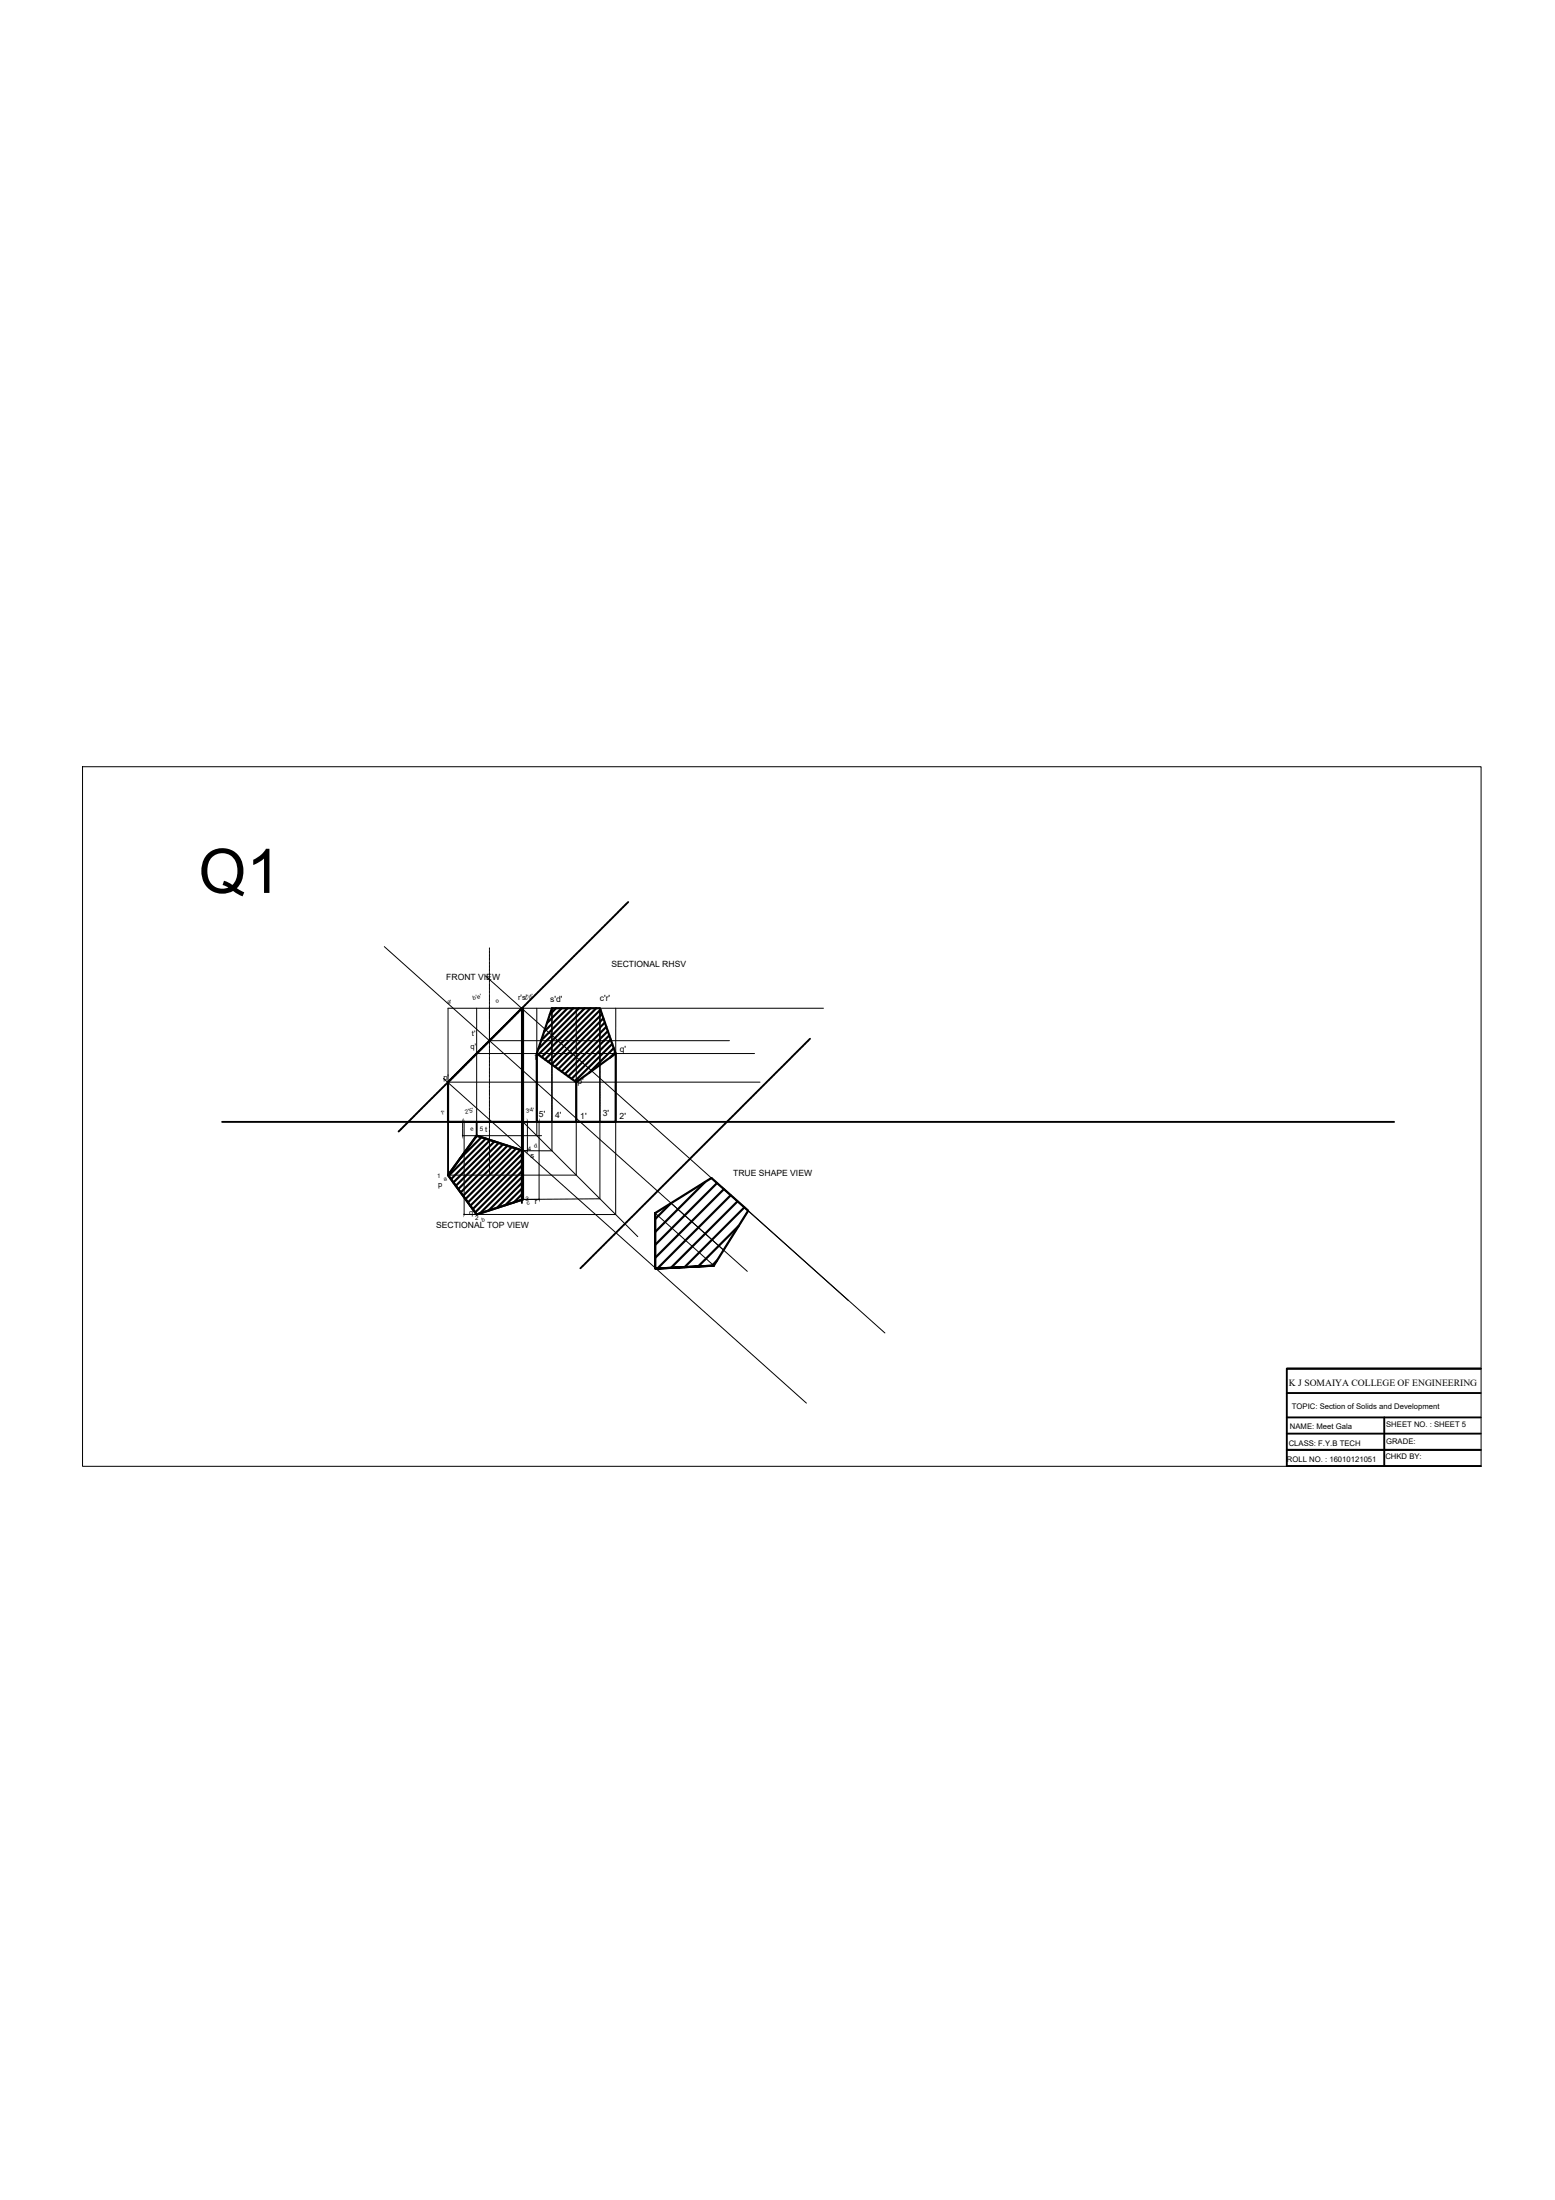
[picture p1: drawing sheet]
<svg xmlns="http://www.w3.org/2000/svg" width="210mm" height="297mm" viewBox="0 0 210 297" stroke-linecap="round" stroke-linejoin="round" font-family="sans-serif">
<!-- layer: 0 -->
<g fill="none" stroke="#000" stroke-width=".3">
<path d="M66.6 140l-.2 .2M66.7 139.9h.1M67 139.6l-.3 .2M67.1 139.5l-.1 .1M67.3 139.3l-.2 .2M67.4 139.2h.1M67.7 138.9l-.3 .2M67.8 138.8l-.1 .1M68 138.6l-.2 .2M68.1 138.5h.1M68.4 138.2l-.3 .2M68.4 138.1v.1"/>
<path d="M68.7 137.9l-.2 .2M68.8 137.8h.1M69.1 137.5l-.3 .2M69.1 137.4v.1M69.4 137.2l-.2 .2M69.5 137.1h.1M69.8 136.8l-.3 .3M69.8 136.7v.1M70.1 136.5l-.2 .2M70.2 136.4h.1M70.2 136.4l.2-.3h.2v15.4h-10.1v-5.4l.2-.2M75.1 136.1l-.9 .9"/>
<path d="M75.8 136.1l-2 2M76.6 136.1l-3.2 3.2M77.4 136.1l-4.3 4.4M78.2 136.1l-5.5 5.5M78.9 136.1l-6.2 6.3M79.7 136.1l-6.6 6.6M80.5 136.1l-6.9 7M81.1 136.3l-7.1 7.1M81.3 136.9l-6.8 6.8M81.4 137.5l-6.5 6.5M81.6 138.1l-6.2 6.3M81.8 138.6l-6 6.1"/>
<path d="M82 139.2l-5.7 5.8M82.3 139.8l-5.6 5.5M60.8 145.8h-.1M61.1 145.5l-.3 .3M61.1 145.5h.1M61.4 145.2l-.2 .2M61.5 145.1h-.1M61.8 144.8l-.3 .3M61.8 144.8h.1M62.1 144.5l-.2 .2M62.2 144.4l-.1 .1M62.4 144.1l-.2 .3"/>
<path d="M62.5 144.1h.1M62.8 143.8l-.2 .2M62.9 143.7l-.1 .1M63.1 143.4l-.2 .3M63.2 143.4h.1M63.5 143.1l-.2 .2M63.6 143l-.1 .1M63.8 142.7l-.2 .3M63.9 142.7h.1M64.2 142.4l-.2 .2M64.3 142.3l-.1 .1M64.3 153.3l6.3 2.1v6.5l-6.3 2.1-3.8-5.3z"/>
<path d="M64.3 153.3l6.1 2v6.7l-6.1 2-3.8-5.3zM64.4 153.4l-.3 .2M64.5 142.1l-.2 .2M64.6 142h.1M64.9 141.7l-.2 .2M65 141.6l-.1 .1M65 153.6l-2.9 2.9M65.2 141.4l-.2 .2M65.3 141.3h.1M65.6 153.7l-5 5.1M65.6 141l-.3 .2M65.7 140.9l-.1 .1"/>
<path d="M65.9 140.7l-.2 .2M66 140.6h.1M66.2 153.9l-5.3 5.3M66.3 140.3l-.3 .2M66.4 140.2l-.1 .1M66.7 154.1l-5.5 5.6M67.3 154.3l-5.8 5.8M67.9 154.5l-6 6.1M68.5 154.7l-6.3 6.3M69.1 154.9l-6.6 6.6M69.7 155.1l-6.9 6.8M70.2 155.3l-7 7.1"/>
<path d="M70.4 155.8l-6.9 7M70.4 156.6l-6.6 6.7M70.4 157.4l-6.3 6.3M70.4 158.2l-5.6 5.6M70.4 158.9l-4.5 4.6M70.4 159.7l-3.3 3.4M72.5 142.2l5.3 3.9 5.3-3.9-2.1-6.1h-6.5l-2 6.1v9.3h10.6v-9.3M77.8 146.1v5.4M82.5 140.4l-5.3 5.3M82.6 140.9l-5 5.1M82.8 141.5l-3.3 3.4M83 142.1l-.6 .7"/>
<path d="M95.2 159.6l-6.8 6.7M96.8 159.7l-8.4 8.4M70.4 160.5l-2.2 2.2M70.4 161.3l-1 1M88.4 163.8v7.5l8-.4-7.8 .4-.2-.1zM90.6 162.5l-2.2 2.1M96.8 170.2l-.7 .7M97.7 160.6l-9.3 9.2M98.6 161.4l-9.9 9.9M99.6 162.2l-9 9M99.7 165.5l-5.5 5.5M100.5 163l-8.1 8.1"/>
<path d="M101 163.4l-5-4.3-7.6 4.7M101 163.5l-4.6 7.4"/>
</g>
<g fill="none" stroke="#000" stroke-width=".25">
<path d="M66.6 140l-.2 .2M66.7 139.9h.1M67 139.6l-.3 .2M67.1 139.5l-.1 .1M67.3 139.3l-.2 .2M67.4 139.2h.1M67.7 138.9l-.3 .2M67.8 138.8l-.1 .1M68 138.6l-.2 .2M68.1 138.5h.1M68.4 138.2l-.3 .2M68.4 138.1v.1"/>
<path d="M68.7 137.9l-.2 .2M68.8 137.8h.1M69.1 137.5l-.3 .2M69.1 137.4v.1M69.4 137.2l-.2 .2M69.5 137.1h.1M69.8 136.8l-.3 .3M69.8 136.7v.1M70.1 136.5l-.2 .2M70.2 136.4h.1M70.2 136.4l.3-.3-.1 26.3M70.5 136v.1"/>
<path d="M70.6 136.1v19.3M70.8 135.8l-.2 .2M70.9 135.7h.1M71.2 135.4l-.3 .3M71.2 135.3v.1M71.5 135.1l-.2 .2M71.6 135h.1M71.9 134.7l-.3 .3M71.9 134.6v.1M72.2 134.4l-.2 .2M72.3 134.3h-.1M72.6 134l-.3 .3"/>
<path d="M72.6 133.9v.1M72.9 133.7l-.2 .2M73 133.6h-.1M73.3 133.3l-.3 .3M73.3 133.3h.1M73.6 133l-.2 .2M73.7 132.9h-.1M74 132.6l-.3 .3M74 132.6h.1M74.3 132.3l-.2 .2M74.4 132.2h-.1M74.7 131.9l-.3 .3"/>
<path d="M74.7 131.9h.1M75 131.6l-.2 .2M75.1 131.5h-.1M75.3 131.2l-.2 .3M75.4 131.2h.1M75.7 130.9l-.2 .2M75.8 130.8h-.1M76 130.5l-.2 .3M76.1 130.5h.1M76.4 130.2l-.2 .2M76.5 130.1l-.1 .1M76.7 129.8l-.2 .3"/>
<path d="M76.8 129.8h.1M77.1 129.5l-.2 .2M77.2 129.4l-.1 .1M77.4 129.1l-.2 .3M77.5 129.1h.1M77.8 128.8l-.2 .2M77.9 128.7l-.1 .1M78.1 128.4l-.2 .3M78.2 128.4h.1M78.5 128.1l-.3 .2M78.6 128l-.1 .1M78.8 127.8l-.2 .2"/>
<path d="M78.9 127.7h.1M79.2 127.4l-.3 .2M79.3 127.3l-.1 .1M79.5 127.1l-.2 .2M79.6 127h.1M79.9 126.7l-.3 .2M80 126.6l-.1 .1M80.2 126.4l-.2 .2M80.3 126.3h.1M80.6 126l-.3 .2M80.7 125.9l-.1 .1M80.9 125.7l-.2 .2"/>
<path d="M81 125.6h.1M81.3 125.3l-.3 .2M81.4 125.2l-.1 .1M81.6 125l-.2 .2M81.7 124.9h.1M82 124.6l-.3 .2M82 124.5v.1M82.3 124.3l-.2 .2M82.4 124.2h.1M82.7 123.9l-.3 .2M82.7 123.8v.1M83 123.6l-.2 .2"/>
<path d="M83.1 123.5h.1M83.4 123.2l-.3 .3M83.4 123.1v.1M83.7 122.9l-.2 .2M83.8 122.8h.1M84.1 122.5l-.3 .3M84.1 122.4v.1M84.4 122.2l-.2 .2M84.5 122.1h.1M84.8 121.8l-.3 .3M30 151.5h158.2M54.1 152.5l-.3 .3"/>
<path d="M54.2 152.4l-.1 .1M54.4 152.2l-.2 .2M54.5 152.1h.1M54.8 151.8l-.3 .2M54.8 151.7v.1M55.1 151.5l-.2 .2M55.2 151.4h.1M55.5 151.1l-.3 .2M55.5 151v.1M55.8 150.8l-.2 .2M55.9 150.7h.1M56.2 150.4l-.3 .3"/>
<path d="M56.2 150.3v.1M56.5 150.1l-.2 .2M56.6 150h.1M56.9 149.7l-.3 .3M56.9 149.6v.1M57.2 149.4l-.2 .2M57.3 149.3h.1M57.6 149l-.3 .3M57.6 148.9v.1M57.9 148.7l-.2 .2M58 148.6h.1M58.3 148.3l-.3 .3"/>
<path d="M58.3 148.2v.1M58.6 148l-.2 .2M58.7 147.9h-.1M59 147.6l-.3 .3M59 147.5v.1M59.3 147.3l-.2 .2M59.4 147.2h-.1M59.7 146.9l-.3 .3M59.7 146.9h.1M60 146.6l-.2 .2M60.1 146.5h-.1M60.4 146.2l-.3 .3"/>
<path d="M60.4 146.2h.1M60.5 151.5v7.2M60.7 145.9l-.2 .2M60.8 145.8h-.1M61.1 145.5l-.3 .3M61.1 145.5h.1M61.4 145.2l-.2 .2M61.5 145.1h-.1M61.8 144.8l-.3 .3M61.8 144.8h.1M62.1 144.5l-.2 .2M62.2 144.4h-.1"/>
<path d="M62.4 144.1l-.2 .3M62.5 144.1h.1M62.8 143.8l-.2 .2M62.9 143.7l-.1 .1M63.1 143.4l-.2 .3M63.2 143.4h.1M63.5 143.1l-.2 .2M63.6 143l-.1 .1M63.8 142.7l-.2 .3M63.9 142.7h.1M64.2 142.4l-.2 .2M64.3 142.3l-.1 .1"/>
<path d="M64.3 151.5v1.8M64.5 142l-.2 .3M64.6 142h.1M64.9 141.7l-.2 .2M65 141.6l-.1 .1M65.2 141.4l-.2 .2M65.3 141.3h.1M65.6 141l-.3 .2M65.7 140.9l-.1 .1M65.9 140.7l-.2 .2M66 140.6h.1M66.3 140.3l-.3 .2"/>
<path d="M66.4 140.2l-.1 .1M89.8 159.8l-.3 .2M89.8 159.7v.1M90.1 159.5l-.2 .2M90.2 159.4h.1M90.5 159.1l-.3 .2M90.5 159v.1M90.8 158.8l-.2 .2M90.9 158.7h.1M91.2 158.4l-.3 .3M91.2 158.3v.1M91.5 158.1l-.2 .2"/>
<path d="M91.6 158h.1M91.9 157.7l-.3 .3M91.9 157.6v.1M92.2 157.4l-.2 .2M92.3 157.3h.1M92.6 157l-.3 .3M92.6 156.9v.1M92.9 156.7l-.2 .2M93 156.6h-.1M93.3 156.3l-.3 .3M93.3 156.2v.1M93.6 156l-.2 .2"/>
<path d="M93.7 155.9h-.1M94 155.6l-.3 .3M94 155.6h.1M94.3 155.3l-.2 .2M94.4 155.2h-.1M94.7 154.9l-.3 .3M94.7 154.9h.1M95 154.6l-.2 .2M95.1 154.5h-.1M95.4 154.2l-.3 .3M95.4 154.2h.1M95.7 153.9l-.2 .2"/>
<path d="M95.8 153.8h-.1M96.1 153.5l-.3 .3M96.1 153.5h.1M96.4 153.2l-.2 .2M96.5 153.1l-.1 .1M96.7 152.8l-.2 .3M96.8 152.8h.1M97.1 152.5l-.2 .2M97.2 152.4l-.1 .1M97.4 152.1l-.2 .3M97.5 152.1h.1M97.8 151.8l-.2 .2"/>
<path d="M97.9 151.7l-.1 .1M98.1 151.4l-.2 .3M98.2 151.4h.1M98.5 151.1l-.2 .2M98.6 151l-.1 .1M98.8 150.8l-.2 .2M98.9 150.7h.1M99.2 150.4l-.2 .2M99.3 150.3l-.1 .1M99.5 150.1l-.2 .2M99.6 150h.1M99.9 149.7l-.2 .2"/>
<path d="M100 149.6l-.1 .1M100.2 149.4l-.2 .2M100.3 149.3h.1M100.6 149l-.3 .2M100.7 148.9l-.1 .1M100.9 148.7l-.2 .2M101 148.6h.1M101.3 148.3l-.3 .2M101.4 148.2l-.1 .1M101.6 148l-.2 .2M101.7 147.9h.1M102 147.6l-.3 .2"/>
<path d="M102.1 147.5l-.1 .1M102.3 147.3l-.2 .2M102.4 147.2h.1M102.7 146.9l-.3 .2M102.8 146.8l-.1 .1M103 146.6l-.2 .2M103.1 146.5h.1M103.4 146.2l-.3 .2M103.4 146.1v.1M103.7 145.9l-.2 .2M103.8 145.8h.1M104.1 145.5l-.3 .3"/>
<path d="M104.1 145.4v.1M104.4 145.2l-.2 .2M104.5 145.1h.1M104.8 144.8l-.3 .3M104.8 144.7v.1M105.1 144.5l-.2 .2M105.2 144.4h.1M105.5 144.1l-.3 .3M105.5 144v.1M105.8 143.8l-.2 .2M105.9 143.7h.1M106.2 143.4l-.3 .3"/>
<path d="M106.2 143.3v.1M106.5 143.1l-.2 .2M106.6 143h-.1M106.9 142.7l-.3 .3M106.9 142.6v.1M107.2 142.4l-.2 .2M107.3 142.3h-.1M107.6 142l-.3 .3M107.6 142h.1M107.9 141.7l-.2 .2M108 141.6h-.1M108.3 141.3l-.3 .3"/>
<path d="M108.3 141.3h.1M108.6 141l-.2 .2M108.7 140.9h-.1M109 140.6l-.3 .3M109 140.6h.1M109.3 140.2l-.2 .3M78.6 171l-.3 .2M78.7 170.9h.1M79 170.6l-.3 .3M79 170.5v.1M79.3 170.3l-.2 .2M79.4 170.2h.1"/>
<path d="M79.7 169.9l-.3 .3M79.7 169.8v.1M80 169.6l-.2 .2M80.1 169.5h-.1M80.4 169.2l-.3 .3M80.4 169.1v.1M80.7 168.9l-.2 .2M80.8 168.8h-.1M81.1 168.5l-.3 .3M81.1 168.5h.1M81.4 168.2l-.2 .2M81.5 168.1h-.1"/>
<path d="M81.8 167.8l-.3 .3M81.8 167.8h.1M82.1 167.5l-.2 .2M82.2 167.4h-.1M82.5 167.1l-.3 .3M82.5 167.1h.1M82.8 166.8l-.2 .2M82.9 166.7h-.1M83.1 166.4l-.2 .3M83.2 166.4h.1M83.5 166.1l-.2 .2M83.6 166l-.1 .1"/>
<path d="M83.8 165.7l-.2 .3M83.9 165.7h.1M84.2 165.4l-.2 .2M84.3 165.3l-.1 .1M84.5 165l-.2 .3M84.6 165h.1M84.9 164.7l-.2 .2M85 164.6l-.1 .1M85.2 164.3l-.2 .3M85.3 164.3h.1M85.6 164l-.2 .2M85.7 163.9l-.1 .1"/>
<path d="M85.9 163.7l-.2 .2M86 163.6h.1M86.3 163.3l-.2 .2M86.4 163.2l-.1 .1M86.6 163l-.2 .2M86.7 162.9h.1M87 162.6l-.3 .2M87.1 162.5l-.1 .1M87.3 162.3l-.2 .2M87.4 162.2h.1M87.7 161.9l-.3 .2M87.8 161.8l-.1 .1"/>
<path d="M88 161.6l-.2 .2M88.1 161.5h.1M88.4 161.2l-.3 .2M88.5 161.1l-.1 .1M88.7 160.9l-.2 .2M88.8 160.8h.1M89.1 160.5l-.3 .2M89.2 160.4l-.1 .1M89.4 160.2l-.2 .2M89.5 160.1h.1M173.7 184.8h26.2h-26.2v13.1h26.2M173.7 195.8h26.2"/>
<path d="M173.7 193.6h26.2M173.7 191.4h26.2M173.7 188.1h26.2M173.7 198h26.2M179.6 197.9v.1M186.9 191.4v6.5"/>
</g>
<g fill="none" stroke="#000" stroke-width=".13">
<path d="M11.1 103.5h188.8v94.5h-188.8zM51.9 127.8l49 43.9M64.3 136.1v15.4M65.5 131.8l54 48.2M66.1 128v.2M66.1 128.2v.1M66.1 128.4v.3M66.1 128.7v.1M66.1 128.8v.4M66.1 129.2v.1M66.1 129.3v.4M66.1 129.7v.1"/>
<path d="M66.1 129.8v.4M66.1 130.2v.1M66.1 130.3v.4M66.1 130.7v.1M66.1 130.8v.4M66.1 131.2v.1M66.1 131.3v.3M66.1 131.7v.1M66.1 131.8v.3M66.1 132.2h.1M66.1 132.3v.3M66.1 132.7h.1"/>
<path d="M66.1 132.8v.3M66.1 133.2h.1M66.1 133.3v.3M66.1 133.7h.1M66.1 133.8v.3M66.1 134.2h.1M66.1 134.3v.3M66.1 134.7h.1M66.1 134.8v.3M66.1 135.2h.1M66.1 135.3v.3M66.1 135.6v.1"/>
<path d="M66.1 135.8v.3M66.1 136.1v4.4h32.4M72.5 136.1v17.2M74.5 136.1v19.3h-3.9h.6M77.8 136.1v22.6h-17.3M83.1 136.1v27.9h-20.5M111.2 136.1h-50.7v15.4M59.9 145.6l49 43.8M60.5 146.1h42.1M62.4 153.3h10.7M62.4 151.5h1.9M62.4 151.5v.9"/>
<path d="M62.4 152.4v.9M62.6 151.5v6.2M62.6 157.8v6.1M64.3 142.2h37.6M66.1 140.6h.1M66.1 140.7v.3M66.1 141.1h.1M66.1 141.2v.3M66.1 141.6h.1M66.1 141.7v.3M66.1 142.1h.1M66.1 142.2v.3"/>
<path d="M66.1 142.6h.1M66.1 142.7v.3M66.1 143v.1M66.1 143.2v.3M66.1 143.5v.1M66.1 143.6v.4M66.1 144v.1M66.1 144.1v.4M66.1 144.5v.1M66.1 144.6v.4M66.1 145v.1M66.1 145.1v.4"/>
<path d="M66.1 145.5v.1M66.1 145.6v.4M66.1 146v.1M66.1 146.1v.3M66.1 146.5v.1M66.1 146.6v.3M66.1 147h.1M66.1 147.1v.3M66.1 147.5h.1M66.1 147.6v.3M66.1 148h.1M66.1 148.1v.3"/>
<path d="M66.1 148.5h.1M66.1 148.6v.3M66.1 149h.1M66.1 149.1v.3M66.1 149.5h.1M66.1 149.6v.3M66.1 150h.1M66.1 150.1v.3M66.1 150.4v.1M66.1 150.6v.3M66.1 150.9v.1M66.1 151v.4"/>
<path d="M66.1 151.4v.1M66.1 151.5v.4M66.1 151.9v.1M66.1 152v.4M66.1 152.4v.1M66.1 152.5v.4M66.1 152.9v.1M66.1 153v.3M66.1 153.4v.1M66.1 153.5v.3M66.1 153.9v.1M66.1 154v.3"/>
<path d="M66.1 154.4h.1M66.1 154.5v.3M66.1 154.9h.1M66.1 155v.3M66.1 155.4h.1M66.1 155.5v.3M66.1 155.9h.1M66.1 156v.3M66.1 156.4h.1M66.1 156.5v.3M66.1 156.9h.1M66.1 157v.3"/>
<path d="M66.1 157.3v.1M66.1 157.5v.3M66.1 157.8v.1M66.1 158v.3M66.1 158.3v.1M66.1 158.4v.3M71.2 151.5v1.9M71.2 153.5v1.8M72.8 151.5v5.2M72.8 156.8v5.1M72.8 151.5h-2.2l15.5 15.5M81 151.5v-15.4v25.8h-10.4h2.2"/>
<path d="M88.4 163.8l8 7.1M90.6 162.5l5.4-3.4 5 4.4-3.3 5.3z"/>
</g>
<text font-size="8.3" x="26.8" y="120.6">Q1</text>
<text font-size="1.3" x="174" y="187.1">K J SOMAIYA COLLEGE OF ENGINEERING</text>
<g font-size="1.2">
<text x="82.5" y="130.6">SECTIONAL RHSV</text>
<text x="60.2" y="132.3">FRONT VIEW</text>
<text x="74.3" y="135.3">s'd'</text>
<text x="81" y="135.1">c'r'</text>
<text x="72.2" y="143.1">t'</text>
<text x="83.7" y="142">q'</text>
<text x="78" y="146.4">p'</text>
<text x="72.7" y="150.8">5'</text>
<text x="74.9" y="151">4'</text>
<text x="78.3" y="151">1'</text>
<text x="81.4" y="150.7">3'</text>
<text x="83.6" y="151">2'</text>
<text x="99" y="158.8">TRUE SHAPE VIEW</text>
<text x="58.9" y="165.9">SECTIONAL TOP VIEW</text>
</g>
<g font-size="1">
<text x="69.9" y="135.1">r's'</text>
<text x="63.5" y="141.6">q'</text>
<text x="63.7" y="139.9">t'</text>
<text x="59.8" y="145.9">p'</text>
<text x="65.5" y="152.8">t</text>
<text x="59.2" y="160.2">p</text>
<text x="71.6" y="156.3">s</text>
<text x="63.3" y="164.1">q</text>
<text x="72.2" y="162.5">r</text>
<text x="174.4" y="190.2">TOPIC: Section of Solids and Development</text>
<text x="173.7" y="197.4">ROLL NO. : 16010121051</text>
<text x="174" y="195.2">CLASS: F.Y.B TECH</text>
<text x="174.1" y="192.9">NAME: Meet Gala</text>
<text x="187" y="197">CHKD BY:</text>
<text x="187.1" y="195">GRADE:</text>
<text x="187.1" y="192.7">SHEET NO. : SHEET 5</text>
</g>
<g font-size=".8">
<text x="60.4" y="135.6" transform="rotate(-13 60.4 135.6)">a'</text>
<text x="63.9" y="135" transform="rotate(-13 63.9 135)">b'e'</text>
<text x="67" y="135.5" transform="rotate(-14 67 135.5)">o</text>
<text x="70.9" y="135" transform="rotate(-13 70.9 135)">c'd'</text>
<text x="59.5" y="150.6" transform="rotate(-14 59.5 150.6)">1'</text>
<text x="62.8" y="150.4" transform="rotate(-13 62.8 150.4)">2'5'</text>
<text x="63.5" y="152.7" transform="rotate(-14 63.5 152.7)">e</text>
<text x="64.8" y="152.7">5</text>
<text x="71.1" y="150.3" transform="rotate(-14 71.1 150.3)">3'4'</text>
<text x="71.2" y="155.4">4</text>
<text x="72.1" y="155" transform="rotate(-13 72.1 155)">d</text>
<text x="59" y="159">1</text>
<text x="59.9" y="159.4" transform="rotate(-13 59.9 159.4)">a</text>
<text x="64.2" y="164.7">2</text>
<text x="65.1" y="165" transform="rotate(-14 65.1 165)">b</text>
<text x="70.9" y="162.2">3</text>
<text x="71.1" y="162.7" transform="rotate(-14 71.1 162.7)">c</text>
</g>
</svg>
